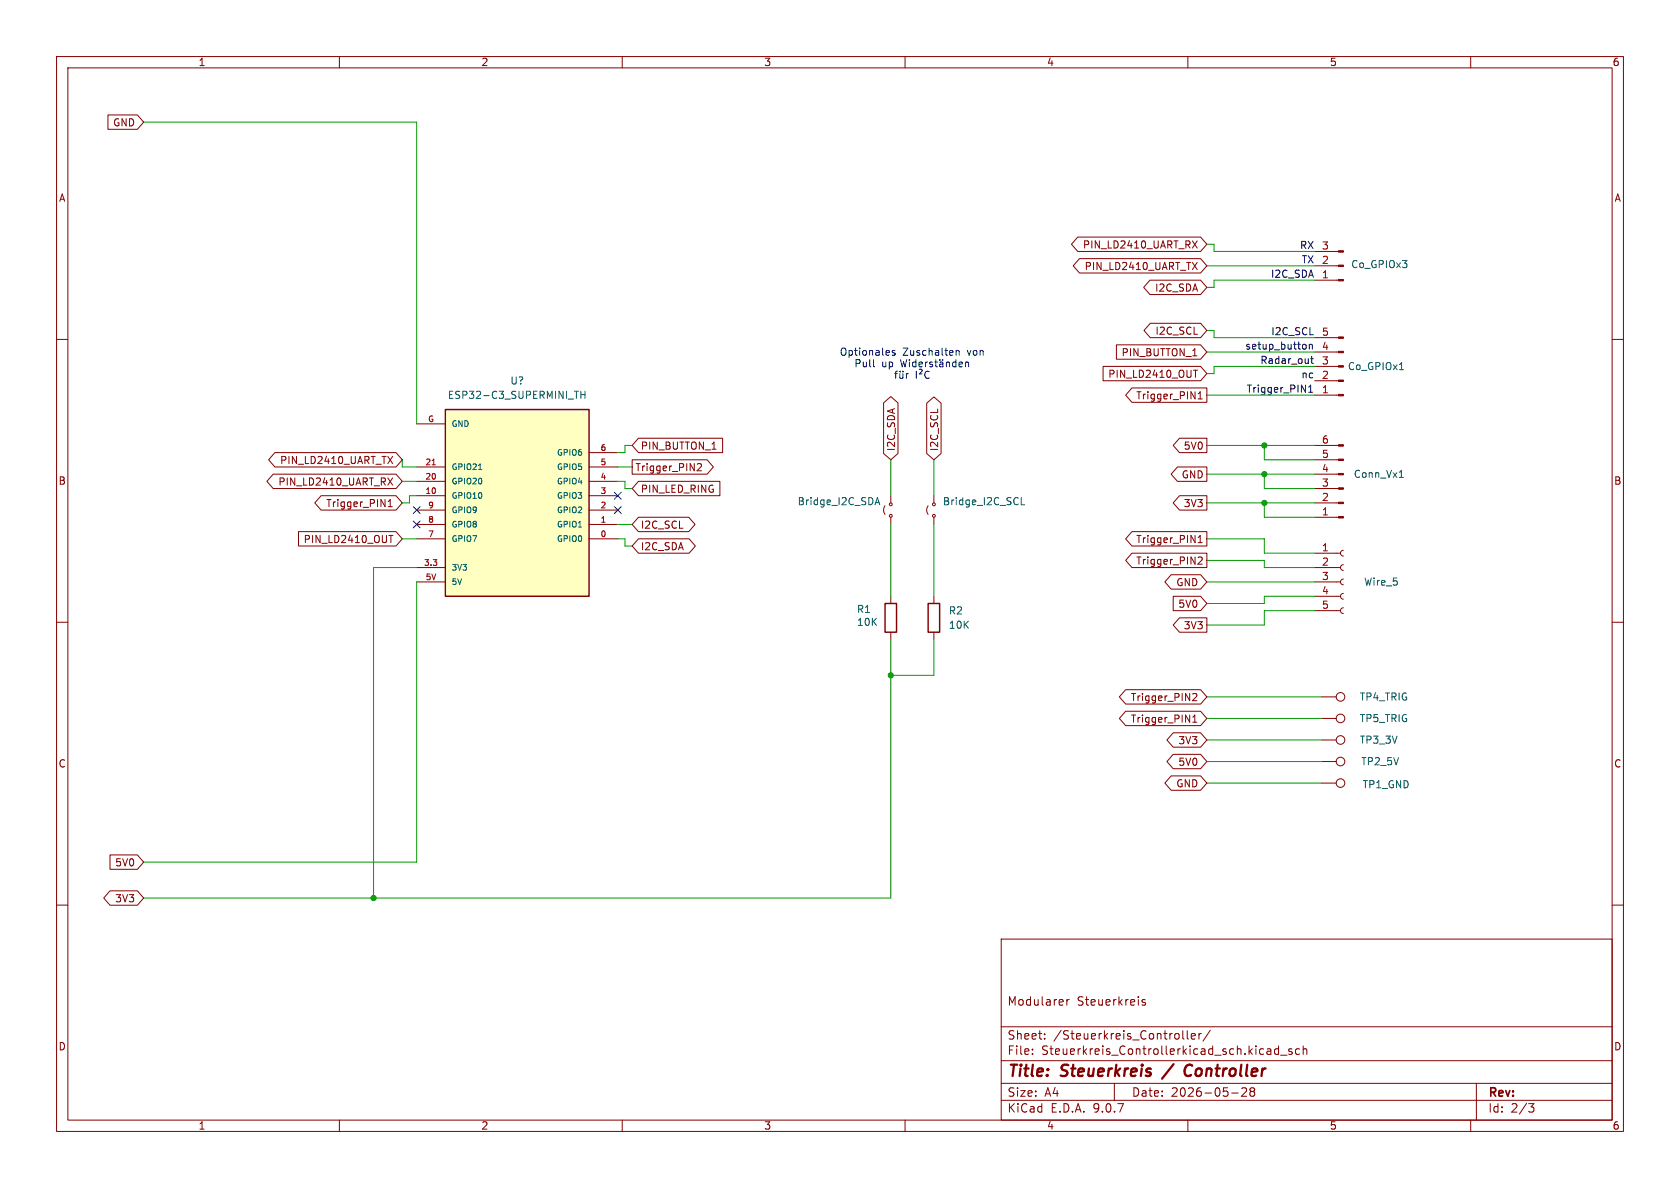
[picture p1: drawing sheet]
<svg xmlns="http://www.w3.org/2000/svg" width="297mm" height="210mm" viewBox="0 0 297 210" stroke-linecap="round" stroke-linejoin="round" font-family="sans-serif">
<g fill="none" stroke="#840000" stroke-width=".18">
<path d="M10 10h277v190h-277zM12 12h273v186h-273zM60 10v2M110 10v2M160 10v2M210 10v2M260 10v2M232.4 49.5h4.2M232.4 47h4.2M232.4 44.5h4.2M10 60h2M285 60h2"/>
<path d="M10 110h2M285 110h2M10 160h2M177 166h108v32h-108zM188.6 176.7v1M189 176.7l-.3 .1-.1 .2M202.5 176.8l-.4-.1-.2 .2 .1 .2 .5 .2v.3h-.6M285 160h2M60 198v2M110 198v2M160 198v2M177 194.5h108"/>
<path d="M177 191.5h108M177 187.5h108M177 181.5h108M182.5 186.3v.1M182.5 185.5v.1M184.7 183.6v.1M184.7 182.8v.1M197 191.5v3M209.1 182.2v1.3l.2 .2M209.9 182.2v1.3l.2 .2M210 198v2M210.6 183.2l.7-.1-.1-.3-.4-.1-.2 .2 .1 .7h.5"/>
<path d="M212 182.7v1M212.4 182.7l-.3 .1-.1 .2M214 182.1l-1.3 2M217.7 193.2h1.2M219.5 192.4l.6-.1 .2 .1 .1 .3-.9 1.1h.9M221.2 192.9l-.2-.2 .2-.4 .5 .1 .1 .2-.3 .3M221.2 192.9l-.2 .3v.5l.2 .1 .5-.1 .1-.2-.1-.4-.2-.2M221.2 192.9h.3M224.6 185.5l.1 .9M224.7 186.3l-.2 .1M224.7 185.8h-.2M226 185.5l-.4-.1-.3 .3v.4l.2 .2h.5"/>
<path d="M226 184.9v1.5M226.4 186.5h1.1M228.4 185.5l-.4-.1-.2 .2 .1 .2 .5 .2v.3h-.6M229.7 185.5l-.4-.1-.3 .3v.4l.2 .2h.5M230.4 185.5l.2-.1 .4 .1v.9M230.4 184.9v1.5M260 198v2M261 191.5v6.5M270.2 195.1h1l-.5 .6 .4 .1 .1 .5-.3 .3h-.4"/>
</g>
<path d="M207.5 188.1l-2.1 2.6M210.4 188.2a1.13 1.13 0 0 0-.9 .7 1.13 1.13 0 0 0 .2 1.2l.3 .1 .5-.1" fill="none" stroke="#840000" stroke-width=".4"/>
<g fill="#840000" stroke="#840000" stroke-width=".18">
<path d="M236.6 49.4h.9v.3h-.9z"/>
<path d="M236.6 46.9h.9v.2h-.9z"/>
<path d="M236.6 44.3h.9v.3h-.9z"/>
</g>
<path d="M78.7 72.4h25.4v33h-25.4z" fill="#ffffc2"/>
<path d="M78.7 72.4h25.4v33h-25.4zM156.5 106.7h2v5.1h-2zM164.1 106.7h2v5.1h-2z" fill="none" stroke="#840000" stroke-width=".25"/>
<g fill="none" stroke="#840000" stroke-width=".18">
<path d="M19.1 20.3h5.2l1.1 1.3-1.1 1.3h-5.2zM190.5 41.9h21.7l1.2 1.3-1.2 1.3h-21.7l-1.1-1.3zM190.8 45.7h21.4l1.2 1.3-1.2 1.3h-21.4l-1.1-1.3zM203.3 49.5h8.9l1.2 1.3-1.2 1.3h-8.9l-1.1-1.3zM203.4 57.1h8.8l1.2 1.3-1.2 1.3h-8.8l-1.2-1.3zM210.8 42.6l.8 1.3M210.8 46.4l.8 1.3M211.6 42.6l-.8 1.3M211.6 46.4l-.8 1.3M232.4 59.7h4.2M73.7 74.9h5M112.9 77.5h14.9v2.5h-14.9l-1.1-1.3z"/>
<path d="M156.2 71.2l1.3-1.1 1.3 1.1v9l-1.3 1.1-1.3-1.1zM163.8 71.3l1.3-1.1 1.3 1.1v8.9l-1.3 1.1-1.3-1.1zM195 64.8h17.2l1.2 1.2-1.2 1.3h-17.2zM197.4 61h14.8l1.2 1.2-1.2 1.3h-14.8zM200.1 68.6h13.3v2.5h-13.3l-1.1-1.2zM208.5 77.5h4.9v2.5h-4.9l-1.1-1.3zM211 65.4h.7M211.3 65.4v1.3M211.8 69.6l.4-.3v1.2M211.8 70.5h.7M232.4 78.7h4.2M232.4 69.9h4.2"/>
<path d="M232.4 67.3h4.2M232.4 64.8h4.2M232.4 62.2h4.2M48.3 83.8h21.7l1.1 1.3-1.1 1.3h-21.7l-1.1-1.3zM48.6 80h21.4l1.1 1.3-1.1 1.3h-21.4l-1.1-1.3zM52.8 94h17.2l1.1 1.3-1.1 1.2h-17.2zM56.8 87.6h13.2l1.1 1.3-1.1 1.3h-13.2l-1.2-1.3zM68.6 84.5l.8 1.3M68.6 80.7l.8 1.3M68.6 89.6h.7M68.6 88.7l.4-.4v1.3M68.7 94.7h.8"/>
<path d="M69.1 94.7v1.2M69.4 84.5l-.8 1.3M69.4 80.7l-.8 1.3M73.7 95.3h5M73.7 92.7h5M73.7 90.2h5M73.7 87.6h5M73.7 85.1h5M73.7 82.6h5M104.1 95.3h5.1M104.1 92.7h5.1M104.1 90.2h5.1"/>
<path d="M104.1 87.6h5.1M104.1 85.1h5.1M104.1 82.6h5.1M104.1 80h5.1M111.8 81.3h13.2l1.1 1.3-1.1 1.2h-13.2zM112.9 91.4h8.9l1.1 1.3-1.1 1.3h-8.9l-1.1-1.3zM112.9 85.1h14.4v2.5h-14.4l-1.1-1.2zM112.9 95.2h8.9l1.1 1.3-1.1 1.3h-8.9l-1.1-1.3zM123.3 82.1l.5-.1 .2 .3-.8 .9h.8M156.5 89.4l-.3 .7 .3 .8M157.5 87.6v1.3M157.5 91.4v1.3"/>
<path d="M164.1 89.4l-.3 .7 .3 .8M165.1 87.6v1.3M165.1 91.4v1.3M200.1 94h13.3v2.5h-13.3l-1.1-1.2zM200.1 97.8h13.3v2.5h-13.3l-1.1-1.2zM208.2 82.5h5.2v2.6h-5.2l-1.2-1.3zM208.5 87.6h4.9v2.6h-4.9l-1.1-1.3zM211.8 95.9h.7M211.8 95l.4-.3v1.2M211.8 98.6l.5-.1 .2 .3-.7 .9h.7M232.4 91.4h4.2M232.4 88.9h4.2"/>
<path d="M232.4 86.4h4.2M232.4 83.8h4.2M232.4 81.3h4.2M232.4 97.8h4.6M237.5 97.3l-.4 .1-.1 .4 .1 .3 .4 .2M237.5 99.8l-.4 .2-.1 .3 .1 .4 .4 .1M73.7 102.9h5M73.7 100.3h5M157.5 105.4v1.3M157.5 111.8v1.2M165.1 105.4v1.3M165.1 111.8v1.2"/>
<path d="M207 101.6h5.2l1.2 1.3-1.2 1.2h-5.2l-1.1-1.2zM207.4 105.4h4.8l1.2 1.3-1.2 1.3h-4.8zM208.5 109.2h4.9v2.6h-4.9l-1.1-1.3zM232.4 102.9h4.6M232.4 100.3h4.6M232.4 105.4h4.6M232.4 108h4.6M237.5 102.4l-.4 .1-.1 .4 .1 .3 .4 .2M237.5 104.9l-.4 .2-.1 .3 .1 .4 .4 .1M237.5 107.4l-.4 .2-.1 .4 .1 .3 .4 .2M199 125.7h13.2l1.2 1.3-1.2 1.3h-13.2l-1.1-1.3zM199 121.9h13.2l1.2 1.3-1.2 1.3h-13.2l-1.1-1.3z"/>
<path d="M207 137.2h5.2l1.2 1.2-1.2 1.3h-5.2l-1.1-1.3zM207.4 133.3h4.8l1.2 1.3-1.2 1.3h-4.8l-1.1-1.3zM207.4 129.5h4.8l1.2 1.3-1.2 1.3h-4.8l-1.1-1.3zM210.9 127.7h.7M210.9 126.8l.3-.4v1.3M210.9 122.7l.4-.1 .3 .4-.8 .9h.8M233.7 138.4h2.5M233.7 130.8h2.5M233.7 123.2h2.5M233.7 134.6h2.5M233.7 127h2.5M19.4 157.5h4.9l1.1 1.3-1.1 1.2h-4.9l-1.1-1.2z"/>
<path d="M19.4 151.1h4.9l1.1 1.3-1.1 1.3h-4.9z"/>
<circle cx="157.5" cy="89.2" r=".25"/>
<circle cx="157.5" cy="91.2" r=".25"/>
<circle cx="165.1" cy="91.2" r=".25"/>
<circle cx="165.1" cy="89.2" r=".25"/>
<circle cx="237" cy="130.8" r=".76"/>
<circle cx="237" cy="123.2" r=".76"/>
<circle cx="237" cy="138.4" r=".76"/>
<circle cx="237" cy="134.6" r=".76"/>
<circle cx="237" cy="127" r=".76"/>
</g>
<path d="M101.5 69.2h.8M102.7 69.2v1.2M102.7 69.8h.7M103.4 69.2v1.2M247.4 65.3h.7M84.6 83h.6M154.7 89.2l.4-1.2 .4 1.2M154.8 88.9h.6M180.6 88v1.2h.6M247.4 84.4h.7" fill="none" stroke="#006464" stroke-width=".18"/>
<path d="M76.4 82.2h.6" fill="none" stroke="#a90000" stroke-width=".18"/>
<g fill="#840000" stroke="#840000" stroke-width=".18">
<path d="M236.6 91.3h.9v.3h-.9z"/>
<path d="M236.6 88.8h.9v.2h-.9z"/>
<path d="M236.6 86.2h.9v.3h-.9z"/>
<path d="M236.6 83.7h.9v.2h-.9z"/>
<path d="M236.6 81.2h.9v.2h-.9z"/>
<path d="M236.6 78.6h.9v.3h-.9z"/>
<path d="M236.6 69.7h.9v.3h-.9z"/>
<path d="M236.6 67.2h.9v.2h-.9z"/>
<path d="M236.6 64.6h.9v.3h-.9z"/>
<path d="M236.6 62.1h.9v.3h-.9z"/>
<path d="M236.6 59.6h.9v.2h-.9z"/>
</g>
<path d="M230.7 60.9l.2 .2v.4l-.2 .2M231.3 69.3h.8M231.3 68.4l.4-.3v1.2M231.5 61l.1-.1h.3l.1 .8M231.5 60.9v.8M231.7 63.4h.5M231.9 63v1.1l.3 .2" fill="none" stroke="#0f0f0f" stroke-width=".18"/>
<g fill="none" stroke="#009600" stroke-width=".18">
<path d="M25.4 21.6h48.3v53.3M213.4 43.2h1.2v1.3h17.8M213.4 58.4h1.2v1.3h17.8M213.4 47h19M232.4 49.5h-17.8v1.3h-1.2M111.8 78.7h-1.3v1.3h-1.3M213.4 78.7h19M213.4 69.9h19M213.4 62.2h19M223.5 78.7v2.6h8.9M232.4 64.8h-17.8v1.2h-1.2M71.1 81.3v1.3h2.6"/>
<path d="M71.1 95.3h2.6M71.1 85.1h2.6M73.7 87.6h-1.3v1.3h-1.3M109.2 85.1h1.3v1.3h1.3M109.2 82.6h2.6M109.2 95.3h1.3v1.2h1.3M109.2 92.7h2.6M157.5 81.3v6.3M157.5 92.7v12.7M165.1 81.3v6.3M165.1 92.7v12.7M213.4 95.3h10.1v2.5h8.9"/>
<path d="M213.4 99.1h10.1v1.2h8.9M213.4 83.8h19M213.4 88.9h19M223.5 83.8v2.6h8.9M223.5 88.9v2.5h8.9M73.7 102.9v49.5h-48.3M73.7 100.3h-7.7v58.5M157.5 113v45.8h-132.1M165.1 113v6.4h-7.6M213.4 102.9h19M232.4 105.4h-8.9v1.3h-10.1M232.4 108h-8.9v2.5h-10.1"/>
<path d="M213.4 134.6h20.3M213.4 130.8h20.3M213.4 123.2h20.3M213.4 127h20.3M213.4 138.4h20.3"/>
</g>
<path d="M73.1 89.6l1.2 1.2M73.1 92.1l1.2 1.2M74.3 89.6l-1.2 1.2M74.3 92.1l-1.2 1.2M108.6 87l1.2 1.2M108.6 89.6l1.2 1.2M109.8 87l-1.2 1.2M109.8 89.6l-1.2 1.2" fill="none" stroke="#000084" stroke-width=".18"/>
<g fill="none" stroke="#0000c2" stroke-width=".18">
<path d="M154.4 63.6v1.1l.2 .1M158.2 66h.5M158.2 62h-.3l-.2 .1 .1 .2 .4 .1v.3h-.5M158.7 65.6l-.3 .2v1.1M159.1 66v.8l.3 .1 .2-.1M159.1 65.6v.1M159.2 63.6l.3 1.2 .2-.9 .3 .9 .3-1.2M159.6 65.6v.1M159.6 66v.9M160.2 66v.9M160.6 66l-.4 .3M160.8 64v.8"/>
<path d="M161.9 63.6v1.2M161.9 64.1l-.3-.1-.3 .2 .1 .6h.5M162 65.6v1.3M162.5 64.4l.6-.1-.1-.2-.3-.1-.2 .2v.6h.5M162.5 65.3h.3l.2 .1v.3l-.5 .4h.5M163.6 64v.8M164 64l-.4 .2M164.3 65.7a.6 .6 0 0 0-.9 .5 .6 .6 0 0 0 .6 .7l.3-.1M164.8 64.1l-.3-.1-.2 .2 .1 .2 .4 .1v.3h-.5M165.3 64h.4M165.4 63.6v1.1l.3 .1M166.2 64.1h.4l.1 .7"/>
<path d="M166.7 64.3l-.4 .1-.2 .1 .2 .3h.4M167.3 64.1l.2-.1 .3 .1 .1 .7M167.3 64v.8M169 64.1l-.4-.1-.2 .2 .1 .6h.5M169 63.6v1.2M169 62.1l.2-.1h.3l.1 .8M169 62v.8M169.5 64.4l.6-.1v-.2l-.4-.1-.2 .2 .1 .6h.5M170.7 64.1l.2-.1 .3 .1v.7M170.7 64v.8"/>
</g>
<g fill="#009600" stroke="#009600" stroke-width=".18">
<circle cx="223.5" cy="83.8" r=".46"/>
<circle cx="223.5" cy="78.7" r=".46"/>
<circle cx="66" cy="158.8" r=".46"/>
<circle cx="223.5" cy="88.9" r=".46"/>
<circle cx="157.5" cy="119.4" r=".46"/>
</g>
<g font-size="2.8" fill="#840000">
<text x="178" y="190.9">Title:</text>
<text x="187.7" y="190.9">Steuerkreis</text>
<text x="211.1" y="190.9">Controller</text>
</g>
<g font-size="2.1" fill="#840000">
<text x="178" y="178">Modularer</text>
<text x="190.4" y="178">Steuerkreis</text>
<text x="178" y="184">Sheet:</text>
<text x="186.2" y="184">/Steuerkreis_Controller/</text>
<text x="178" y="186.7">File:</text>
<text x="184.1" y="186.7">Steuerkreis_Controllerkicad_sch.kicad_sch</text>
<text x="178" y="196.9">KiCad</text>
<text x="178" y="194.1">Size:</text>
<text x="184.7" y="194.1">A4</text>
<text x="185.7" y="196.9">E.D.A.</text>
<text x="193.3" y="196.9">9.0.7</text>
<text x="200" y="194.1">Date:</text>
<text x="207" y="194.1">2026-05-28</text>
<text x="263" y="194.3">Rev:</text>
<text x="263" y="196.9">Id:</text>
<text x="267.1" y="196.9">2/3</text>
</g>
<g font-size="1.8" fill="#840000">
<text x="35" y="11.9">1</text>
<text x="85" y="11.9">2</text>
<text x="135" y="11.9">3</text>
<text x="185" y="11.9">4</text>
<text x="235" y="11.9">5</text>
<text x="285" y="11.9">6</text>
<text x="19.9" y="22.5">GND</text>
<text x="10.3" y="35.9">A</text>
<text x="285.3" y="35.9">A</text>
<text x="191.3" y="44.1">PIN_LD2410_UART_RX</text>
<text x="191.6" y="47.9">PIN_LD2410_UART_TX</text>
<text x="204.1" y="51.8">I2C_SDA</text>
<text x="204.1" y="59.4">I2C_SCL</text>
<text x="198.2" y="63.2">PIN_BUTTON_1</text>
<text x="195.8" y="67">PIN_LD2410_OUT</text>
<text x="200.8" y="70.8">Trigger_PIN1</text>
<text x="49.4" y="82.2">PIN_LD2410_UART_TX</text>
<text x="112.2" y="83.5">Trigger_PIN2</text>
<text x="113.2" y="79.7">PIN_BUTTON_1</text>
<text x="158.4" y="79.9" transform="rotate(-90 158.4 79.9)">I2C_SDA</text>
<text x="166.1" y="79.9" transform="rotate(-90 166.1 79.9)">I2C_SCL</text>
<text x="209.2" y="79.7">5V0</text>
<text x="10.3" y="85.9">B</text>
<text x="49.1" y="86">PIN_LD2410_UART_RX</text>
<text x="57.6" y="89.9">Trigger_PIN1</text>
<text x="113.2" y="87.3">PIN_LED_RING</text>
<text x="208.8" y="84.8">GND</text>
<text x="209.2" y="89.9">3V3</text>
<text x="285.3" y="85.9">B</text>
<text x="113.2" y="93.7">I2C_SCL</text>
<text x="53.6" y="96.2">PIN_LD2410_OUT</text>
<text x="113.2" y="97.5">I2C_SDA</text>
<text x="200.8" y="96.2">Trigger_PIN1</text>
<text x="200.8" y="100">Trigger_PIN2</text>
<text x="207.9" y="103.8">GND</text>
<text x="208.2" y="107.6">5V0</text>
<text x="209.2" y="111.4">3V3</text>
<text x="199.8" y="124.1">Trigger_PIN2</text>
<text x="199.8" y="128">Trigger_PIN1</text>
<text x="208.2" y="131.8">3V3</text>
<text x="10.3" y="135.9">C</text>
<text x="208.2" y="135.6">5V0</text>
<text x="285.3" y="135.9">C</text>
<text x="207.9" y="139.4">GND</text>
<text x="20.3" y="153.4">5V0</text>
<text x="20.3" y="159.7">3V3</text>
<text x="10.3" y="185.9">D</text>
<text x="285.3" y="185.9">D</text>
<text x="35" y="199.9">1</text>
<text x="85" y="199.9">2</text>
<text x="135" y="199.9">3</text>
<text x="185" y="199.9">4</text>
<text x="235" y="199.9">5</text>
<text x="285" y="199.9">6</text>
</g>
<g font-size="1.8" fill="#0f0f0f">
<text x="229.7" y="44.1">RX</text>
<text x="230" y="46.6">TX</text>
<text x="224.6" y="49.2">I2C_SDA</text>
<text x="224.6" y="59.3">I2C_SCL</text>
<text x="220.1" y="61.9">setup_button</text>
<text x="222.7" y="64.4">Radar_out</text>
<text x="220.3" y="69.5">Trigger_PIN1</text>
<text x="230" y="67">nc</text>
</g>
<g font-size="1.8" fill="#a90000">
<text x="233.6" y="46.7">2</text>
<text x="233.6" y="44.2">3</text>
<text x="233.6" y="49.3">1</text>
<text x="233.6" y="59.4">5</text>
<text x="233.6" y="64.5">3</text>
<text x="233.6" y="62">4</text>
<text x="233.6" y="69.6">1</text>
<text x="233.6" y="67.1">2</text>
<text x="233.6" y="83.6">4</text>
<text x="233.6" y="81">5</text>
<text x="233.6" y="78.5">6</text>
<text x="233.6" y="88.6">2</text>
<text x="233.6" y="86.1">3</text>
<text x="233.6" y="91.2">1</text>
<text x="233.6" y="97.5">1</text>
<text x="233.6" y="100.1">2</text>
<text x="233.6" y="102.6">3</text>
<text x="233.6" y="105.2">4</text>
<text x="233.6" y="107.7">5</text>
</g>
<g font-size="1.8" fill="#006464">
<text x="238.8" y="47.6">Co_GPIOx3</text>
<text x="238.2" y="65.6">Co_GPIOx1</text>
<text x="79.1" y="70.7">ESP32-C3_SUPERMINI_TH</text>
<text x="90.1" y="68.2">U?</text>
<text x="140.9" y="89.5">Bridge_I2C_SDA</text>
<text x="166.6" y="89.5">Bridge_I2C_SCL</text>
<text x="239.2" y="84.7">Conn_Vx1</text>
<text x="241.1" y="103.7">Wire_5</text>
<text x="151.4" y="108.6">R1</text>
<text x="151.4" y="110.8">10K</text>
<text x="167.6" y="108.8">R2</text>
<text x="167.6" y="111.4">10K</text>
<text x="240.3" y="124.1">TP4_TRIG</text>
<text x="240.3" y="127.9">TP5_TRIG</text>
<text x="240.3" y="131.7">TP3_3V</text>
<text x="240.5" y="135.5">TP2_5V</text>
<text x="240.8" y="139.5">TP1_GND</text>
</g>
<g font-size="1.8" fill="#0000c2">
<text x="148.4" y="63.1">Optionales</text>
<text x="150.9" y="65.1">Pull</text>
<text x="155.9" y="65.1">up</text>
<text x="159.6" y="63.1">Zuschalten</text>
<text x="171.1" y="63.1">von</text>
</g>
<g font-size="1.4" fill="#a90000">
<text x="75.6" y="74.7">G</text>
<text x="75.1" y="82.3">21</text>
<text x="106.1" y="82.3">5</text>
<text x="106.1" y="79.8">6</text>
<text x="75.1" y="87.4">10</text>
<text x="75.1" y="84.8">20</text>
<text x="75.6" y="89.9">9</text>
<text x="106.1" y="89.9">2</text>
<text x="106.1" y="87.4">3</text>
<text x="106.1" y="84.8">4</text>
<text x="75.6" y="95">7</text>
<text x="75.6" y="92.5">8</text>
<text x="106.1" y="95">0</text>
<text x="106.1" y="92.5">1</text>
<text x="74.9" y="100.1">3.3</text>
<text x="75.2" y="102.6">5V</text>
</g>
<g font-size="1.4" fill="#006464">
<text x="79.8" y="75.7">GND</text>
<text x="79.8" y="83.3">GPIO21</text>
<text x="98.3" y="83.3">GPIO5</text>
<text x="98.3" y="80.7">GPIO6</text>
<text x="79.8" y="88.4">GPIO10</text>
<text x="79.8" y="85.8">GPIO20</text>
<text x="98.3" y="88.4">GPIO3</text>
<text x="98.3" y="85.8">GPIO4</text>
<text x="79.8" y="96">GPIO7</text>
<text x="79.8" y="93.4">GPIO8</text>
<text x="79.8" y="90.9">GPIO9</text>
<text x="98.3" y="96">GPIO0</text>
<text x="98.3" y="93.4">GPIO1</text>
<text x="98.3" y="90.9">GPIO2</text>
<text x="79.8" y="101.1">3V3</text>
<text x="79.8" y="103.6">5V</text>
</g>
</svg>
